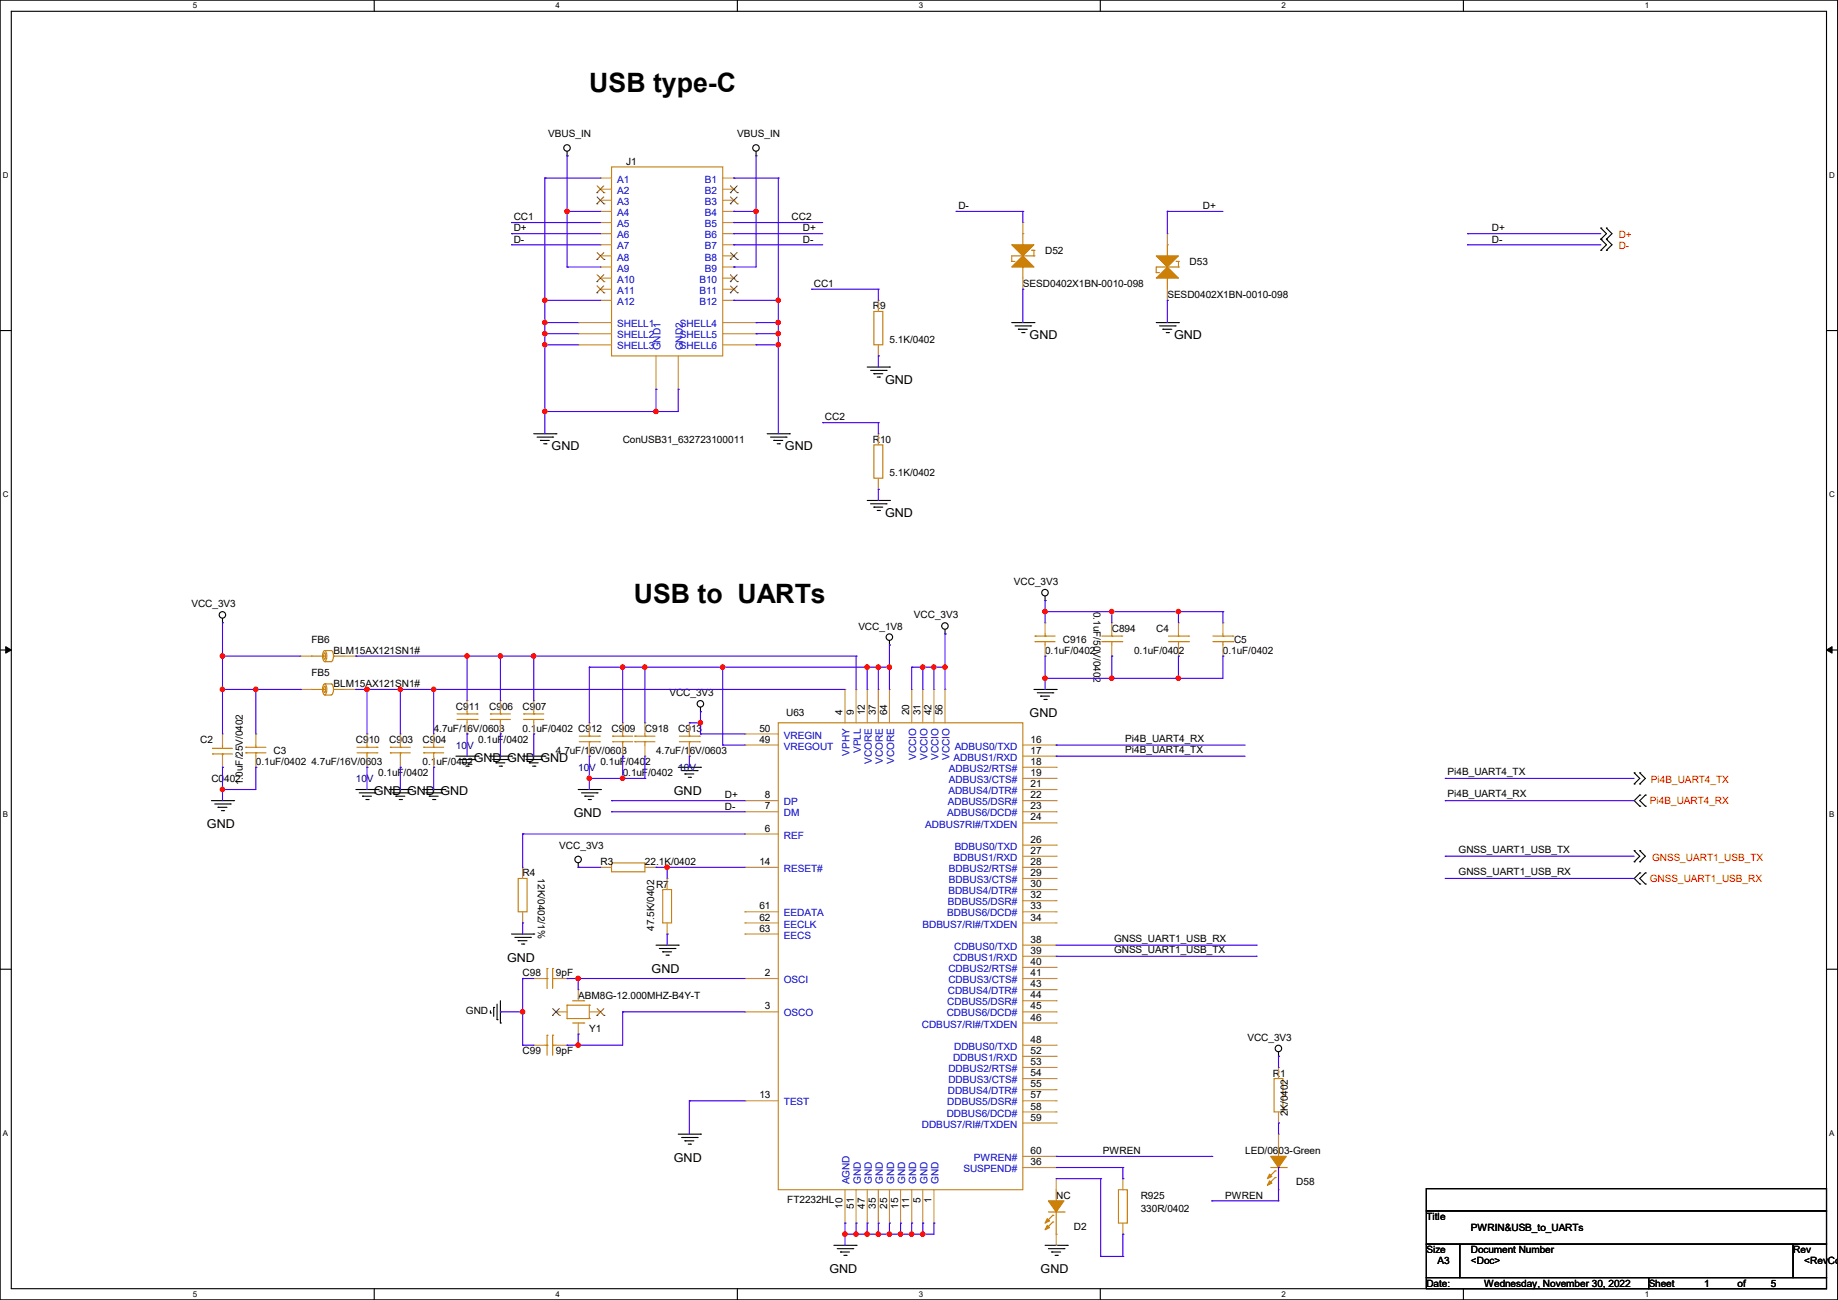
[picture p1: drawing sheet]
<svg xmlns="http://www.w3.org/2000/svg" width="420mm" height="297mm" viewBox="0 0 420 297" stroke-linecap="round" stroke-linejoin="round" font-family="sans-serif">
<path d="M0 0h419.9v297h-419.9zM2.6 2.6h414.8v291.8h-414.8z" fill="none" stroke="#000" stroke-width=".25"/>
<g fill="#fff">
<path d="M44 .3h1v2h-1z"/>
<path d="M44 294.7h1v2h-1z"/>
</g>
<path d="M85.5 0v2.6M85.5 294.4v2.6" fill="none" stroke="#000" stroke-width=".25"/>
<g fill="#fff">
<path d="M127 .3h.9v2h-.9z"/>
<path d="M127 294.7h.9v2h-.9z"/>
</g>
<path d="M168.5 0v2.6M168.5 294.4v2.6" fill="none" stroke="#000" stroke-width=".25"/>
<g fill="#fff">
<path d="M209.9 .3h1v2h-1z"/>
<path d="M209.9 294.7h1v2h-1z"/>
</g>
<path d="M251.4 0v2.6M251.4 294.4v2.6" fill="none" stroke="#000" stroke-width=".25"/>
<g fill="#fff">
<path d="M292.9 .3h.9v2h-.9z"/>
<path d="M292.9 294.7h.9v2h-.9z"/>
</g>
<path d="M334.4 0v2.6M334.4 294.4v2.6" fill="none" stroke="#000" stroke-width=".25"/>
<g fill="#fff">
<path d="M375.8 .3h1v2h-1z"/>
<path d="M375.8 294.7h1v2h-1z"/>
<path d="M.7 39h1.2v2h-1.2z"/>
<path d="M418 39h1.3v2h-1.3z"/>
<path d="M.7 112h1.2v2h-1.2z"/>
<path d="M418 112h1.3v2h-1.3z"/>
</g>
<path d="M0 75.5h2.6M417.4 75.5h2.5" fill="none" stroke="#000" stroke-width=".25"/>
<g fill="#fff">
<path d="M.7 185h1.2v1.9h-1.2z"/>
<path d="M418 185h1.2v1.9h-1.2z"/>
</g>
<path d="M0 148.5h2.6M417.4 148.5h2.5" fill="none" stroke="#000" stroke-width=".25"/>
<path d="M1.3 147.7l1.3 .8-1.3 .7zM417.4 148.5l1.2-.8v1.5z" fill="#000" stroke="#000" stroke-width=".23"/>
<g fill="#fff">
<path d="M.7 257.9h1.2v2h-1.2z"/>
<path d="M418 257.9h1.2v2h-1.2z"/>
</g>
<g fill="none" stroke="#000" stroke-width=".25">
<path d="M129.6 35.6h.1M129.6 34.6v1M172.8 35.6h.1M172.8 34.6v1M365.8 52.1h.1M365.8 54.7h.1M365.8 57.2h.1M365.8 52.1l1.3 1.3-1.3 1.3M365.8 54.7l1.3 1.2-1.3 1.3M367.1 52.1h.1M367.1 54.7h.1M367.1 57.2h.1"/>
<path d="M367.1 52.1l1.2 1.3-1.2 1.3M367.1 54.7l1.2 1.2-1.2 1.3M231.2 73.7h5.1M231.9 74.5h3.6M232.7 75.2h.1M232.7 75.2h2M233.5 76h.5M234 76h.1M235.5 74.5h.1M236.3 73.7h.1M264.2 73.7h5.1M265 74.5h3.5"/>
<path d="M265.7 75.2h.1M265.7 75.2h2.1M266.5 76h.5M267 76h.1M268.5 74.5h.1M269.3 73.7h.1M122 99.1h5M122.7 99.9h3.6M126.3 99.9h.1M127 99.1h.1M175.3 99.1h5.1M176.1 99.9h3.5"/>
<path d="M179.6 99.9h.1M180.4 99.1h.1M198.2 83.9h5M198.9 84.6h3.6M199.7 85.4h.1M199.7 85.4h2M200.4 86.1h.6M201 86.1h.1M202.5 84.6h.1M203.2 83.9h.1M123.5 100.6h.1M123.5 100.6h2"/>
<path d="M124.2 101.4h.6M124.8 101.4h.1M176.8 100.6h.1M176.8 100.6h2.1M177.6 101.4h.5M178.1 101.4h.1M198.2 114.3h5M198.9 115.1h3.6M199.7 115.9h.1M199.7 115.9h2M200.4 116.6h.6M201 116.6h.1"/>
<path d="M202.5 115.1h.1M203.2 114.3h.1M238.8 137.2h.1M238.8 136.2v1M50.8 142.3h.1M50.8 141.3v1M203.2 147.4h.1M203.2 146.3v1.1M215.9 144.8h.1M215.9 143.8v1M236.3 157.5h5M237 158.3h3.6"/>
<path d="M237.8 159h.1M237.8 159h2M238.5 159.8h.6M239.1 159.8h.1M240.6 158.3h.1M241.3 157.5h.1M104.2 172.8h5.1M104.9 173.5h3.6M105.7 174.3h.1M105.7 174.3h2M106.5 175h.5M107 175h.1"/>
<path d="M108.5 173.5h.1M109.3 172.8h.1M111.8 172.8h5.1M112.6 173.5h3.5M113.3 174.3h.1M113.3 174.3h2.1M114.1 175h.5M114.6 175h.1M116.1 173.5h.1M116.9 172.8h.1M119.4 172.8h5.1M120.2 173.5h3.5"/>
<path d="M120.9 174.3h.1M120.9 174.3h2.1M121.7 175h.5M122.2 175h.1M123.7 173.5h.1M124.5 172.8h.1M155 175.3h5.1M155.7 176.1h3.6M156.5 176.8h.1M156.5 176.8h2M157.3 177.6h.5M157.8 177.6h.1"/>
<path d="M159.3 176.1h.1M160.1 162.6h.1M160.1 175.3h.1M160.1 161.6v1M373.4 176.6h.1M373.4 179.1h.1M373.4 176.6l1.3 1.2-1.3 1.3M374.7 176.6h.1M374.7 179.1h.1M374.7 176.6l1.3 1.2-1.3 1.3M48.3 182.9h5.1M49.1 183.7h3.5"/>
<path d="M49.8 184.4h.1M49.8 184.4h2.1M50.6 185.2h.5M51.1 185.2h.1M52.6 183.7h.1M53.4 182.9h.1M81.3 180.4h5.1M82.1 181.1h3.5M82.8 181.9h.1M82.8 181.9h2.1M83.6 182.7h.5M84.1 182.7h.1"/>
<path d="M85.6 181.1h.1M86.4 180.4h.1M88.9 180.4h5.1M89.7 181.1h3.6M90.5 181.9h.1M90.5 181.9h2M91.2 182.7h.5M91.7 182.7h.1M93.3 181.1h.1M94 180.4h.1M96.6 180.4h5M97.3 181.1h3.6"/>
<path d="M98.1 181.9h.1M98.1 181.9h2M98.8 182.7h.6M99.4 182.7h.1M100.9 181.1h.1M101.6 180.4h.1M132.1 198.2h.1M132.1 180.4h5.1M132.1 197.1v1.1M132.9 181.1h3.5M133.6 181.9h.1M133.6 181.9h2.1"/>
<path d="M134.4 182.7h.5M134.9 182.7h.1M136.4 181.1h.1M137.2 180.4h.1M373.4 194.4h.1M373.4 196.9h.1M373.4 194.4l1.3 1.2-1.3 1.3M374.7 194.4h.1M374.7 196.9h.1M374.7 199.4h.1M374.7 181.7h.1M374.7 184.2h.1"/>
<path d="M374.7 194.4l1.3 1.2-1.3 1.3M374.7 199.4l-1.3 1.3 1.3 1.3M374.7 181.7l-1.3 1.2 1.3 1.3M376 199.4h.1M376 184.2h.1M376 181.7h.1M376 199.4l-1.3 1.3 1.3 1.3M376 181.7l-1.3 1.2 1.3 1.3M116.9 213.4h5.1M117.6 214.2h3.6M118.4 214.9h.1M118.4 214.9h2"/>
<path d="M119.2 215.7h.5M119.7 215.7h.1M121.2 214.2h.1M122 213.4h.1M149.9 215.9h5.1M150.7 216.7h3.5M151.4 217.5h.1M151.4 217.5h2.1M152.2 218.2h.5M152.7 218.2h.1M154.2 216.7h.1M155 215.9h.1"/>
<path d="M374.7 202h.1M376 202h.1M0 221.4h2.6M112.1 231.4h.1M112.1 230.9v.5M112.8 230.2h.1M112.8 230.2v2M113.6 233h.1M113.6 229.4v3.6M114.3 233.7h.1M114.3 228.6v5.1M417.4 221.4h2.5"/>
<path d="M155 259.1h5.1M155.7 259.9h3.6M159.3 259.9h.1M160.1 259.1h.1M292.1 241.3h.1M292.1 240.3v1M156.5 260.6h.1M156.5 260.6h2M157.3 261.4h.5M157.8 261.4h.1M325.9 271.6h91.5v5h-91.5zM325.9 276.6h91.5v7.7h-91.5z"/>
<path d="M190.5 284.5h5.1M191.3 285.3h3.6M192.1 286h.1M192.1 286h2M192.8 286.8h.5M193.3 286.8h.1M194.9 285.3h.1M195.6 284.5h.1M238.8 284.5h5.1M239.6 285.3h3.5M240.3 286h.1M240.3 286h2.1"/>
<path d="M241.1 286.8h.5M241.6 286.8h.1M243.1 285.3h.1M243.9 284.5h.1M325.9 284.3h7.6v7.6h-7.6zM325.9 291.9h50.8v2.5h-50.8zM333.5 284.3h76.2v7.6h-76.2zM376.7 291.9h40.7v2.5h-40.7zM409.7 284.3h7.7v7.6h-7.7z"/>
<circle cx="129.6" cy="33.8" r=".74"/>
<circle cx="172.7" cy="33.8" r=".74"/>
<circle cx="238.8" cy="135.4" r=".74"/>
<circle cx="50.8" cy="140.5" r=".74"/>
<circle cx="203.2" cy="145.6" r=".74"/>
<circle cx="215.9" cy="143" r=".74"/>
<circle cx="160" cy="160.8" r=".74"/>
<circle cx="132.1" cy="196.4" r=".74"/>
<circle cx="292.1" cy="239.5" r=".74"/>
</g>
<g fill="none" stroke="#cc8006" stroke-width=".25">
<path d="M139.7 38.1h25.4v43.2h-25.4zM231.2 59.7h.1M231.2 59.7h.5M231.7 59.7h.1M233.7 55.9h.1M233.7 53.4h.1M233.7 53.4v5.1M235.8 57.2h.1M235.8 57.2h.5M236.3 58.5h.1M236.3 57.2h.1M236.3 58.5h-5.1v1.2"/>
<path d="M236.3 57.2v1.3M266.7 58.5h.1M266.7 55.9h.1M266.7 55.9v5.1M268.8 59.7h.1M268.8 59.7h.5M269.3 59.7h.1M269.3 59.7v1.3M199.7 71.2h2v7.6h-2zM233.7 61h.1M233.7 61v2.5M264.2 62.3h.1"/>
<path d="M264.2 62.3h.5M264.7 62.3h.1M266.7 63.5h.1M266.7 63.5v2.6M269.3 61h.1M269.3 61h-5.1v1.3M199.7 101.6h2v7.7h-2zM71.2 149.9h.1M71.2 157.5h.1M71.2 149.9h3M71.2 157.5h3M74 148.7l.2-.1a1.85 1.85 0 0 1 0 2.5 1.89 1.89 0 0 1-.2-2.4z"/>
<path d="M74 156.4l.2-.1a1.85 1.85 0 0 1 0 2.5 1.89 1.89 0 0 1-.2-2.4zM74.1 149.2l.1-.1 .2 .4v.8l-.2 .3-.2-.3zM74.1 156.9l.1-.1 .2 .3v.8l-.2 .3-.2-.3zM74.2 148.6h1.5a1.9 1.9 0 0 1 0 2.5l-1.5 .1M74.2 148.6h.1M74.2 151.2h.1M74.2 156.3h1.5a1.9 1.9 0 0 1 0 2.4M74.2 156.3h.1M74.2 158.8h.1M74.2 158.8h1.5M76.2 149.9h.1M76.2 157.5h.1"/>
<path d="M76.2 149.9h2.6M76.2 157.5h2.6M236.5 146.6h.1M236.5 145.3h.1M236.5 146.6h4.6M236.5 145.3h4.6M238.8 145.3h.1M238.8 146.6h.1M238.8 144.8v.5M238.8 146.6v.8M251.8 146.6h4.5M251.8 145.3h4.5"/>
<path d="M254 145.3h.1M254 146.6h.1M254 144.8v.5M254 146.6v.8M256.3 146.6h.1M256.3 145.3h.1M267 146.6h4.6M267 145.3h4.6M269.3 145.3h.1M269.3 146.6h.1M269.3 144.8v.5M269.3 146.6v.8"/>
<path d="M271.6 146.6h.1M271.6 145.3h.1M277.2 146.6h4.5M277.2 145.3h4.5M279.4 145.3h.1M279.4 146.6h.1M279.4 144.8v.5M279.4 146.6v.8M281.7 146.6h.1M281.7 145.3h.1M48.6 171h.1M48.6 172.3h.1"/>
<path d="M48.6 171h4.5M48.6 172.3h4.5M50.8 172.3h.1M50.8 171h.1M50.8 170.2v.8M50.8 172.3v.5M56.2 172h.1M56.2 170.7h.1M56.2 172h4.5M56.2 170.7h4.5M58.5 170.7h.1M58.5 172h.1"/>
<path d="M58.5 170.2v.5M58.5 172v.8M81.6 172h4.5M81.6 170.7h4.5M83.9 170.7h.1M83.9 172h.1M83.9 170.2v.5M83.9 172v.8M86.1 172h.1M86.1 170.7h.1M89.2 172h.1M89.2 170.7h.1"/>
<path d="M89.2 172h4.6M89.2 170.7h4.6M91.5 170.7h.1M91.5 172h.1M91.5 170.2v.5M91.5 172v.8M96.8 172h.1M96.8 170.7h.1M96.8 172h4.6M96.8 170.7h4.6M99.1 170.7h.1M99.1 172h.1"/>
<path d="M99.1 170.2v.5M99.1 172v.8M104.4 164.4h4.6M104.4 163.1h4.6M106.7 163.1h.1M106.7 164.4h.1M106.7 162.6v.5M106.7 164.4v.7M109 164.4h.1M109 163.1h.1M112.1 164.4h.1M112.1 163.1h.1"/>
<path d="M112.1 164.4h4.5M112.1 163.1h4.5M114.3 163.1h.1M114.3 164.4h.1M114.3 162.6v.5M114.3 164.4v.7M119.7 164.4h.1M119.7 163.1h.1M119.7 164.4h4.5M119.7 163.1h4.5M122 163.1h.1M122 164.4h.1"/>
<path d="M122 162.6v.5M122 164.4v.7M132.4 169.5h4.5M132.4 168.2h4.5M134.7 168.2h.1M134.7 169.5h.1M134.7 167.7v.5M134.7 169.5v.7M136.9 169.5h.1M136.9 168.2h.1M140 169.5h.1M140 168.2h.1"/>
<path d="M140 169.5h4.6M140 168.2h4.6M142.3 168.2h.1M142.3 169.5h.1M142.3 167.7v.5M142.3 169.5v.7M145.1 169.5h.1M145.1 168.2h.1M145.1 169.5h4.5M145.1 168.2h4.5M147.4 168.2h.1M147.4 169.5h.1"/>
<path d="M147.4 167.7v.5M147.4 169.5v.7M155.2 169.5h4.6M155.2 168.2h4.6M157.5 168.2h.1M157.5 169.5h.1M157.5 167.7v.5M157.5 169.5v.7M159.8 169.5h.1M159.8 168.2h.1M177.8 165.1h55.9v106.7h-55.9zM139.7 197.1h7.7v2.1h-7.7z"/>
<path d="M118.4 200.7h2v7.6h-2zM151.4 203.2h2.1v7.7h-2.1zM124.5 223.6h.5M124.5 238.8h.5M125 223.6h.1M125 221.3h.1M125 238.8h.1M125 236.5h.1M125 221.3v4.5M125 236.5v4.6M126.3 221.3h.1M126.3 223.6h.1"/>
<path d="M126.3 236.5h.1M126.3 238.8h.1M126.3 223.6h.7M126.3 221.3v4.5M126.3 236.5v4.6M126.3 238.8h.7M129.6 232.7h.1M129.6 229.7h.1M129.6 229.7h5.1M129.6 232.7h5.1M129.6 229.7v3M130.9 228.6h2.5"/>
<path d="M130.9 233.7h2.5M133.4 228.6h.1M133.4 233.7h.1M134.7 229.7h.1M134.7 232.7h.1M134.7 229.7v3M291.1 246.4h2.1v7.6h-2.1zM239.6 276.9h3.5M240.6 277.7h.1M240.6 279.2h.1M240.6 277.7l-1.5 1.5M240.6 279.2l-1.5 1.5"/>
<path d="M241.3 274.4h.1M241.3 271.8v2.6M241.3 276.9v5.1M243.1 276.9h.1M255.6 271.8h2v7.6h-2zM290.4 266.7h3.5M291.4 267.5h.1M291.4 269h.1M291.4 267.5l-1.5 1.5M291.4 269l-1.5 1.6M292.1 264.2h.1M292.1 271.8h.1"/>
<path d="M292.1 261.7v2.5M292.1 266.7v5.1M293.9 266.7h.1M241.3 282h.1"/>
</g>
<g fill="none" stroke="#a84" stroke-width=".25">
<path d="M137.2 40.7h.1M137.2 43.2h.1M137.2 45.8h.1M137.2 48.3h.1M137.2 50.8h.1M137.2 53.4h.1M137.2 55.9h.1M137.2 58.5h.1M137.2 40.7h2.5M137.2 43.2h2.5M137.2 45.8h2.5M137.2 48.3h2.5"/>
<path d="M137.2 50.8h2.5M137.2 53.4h2.5M137.2 55.9h2.5M137.2 58.5h2.5M165.1 40.7h2.6M165.1 43.2h2.6M165.1 45.8h2.6M165.1 48.3h2.6M165.1 50.8h2.6M165.1 53.4h2.6M165.1 55.9h2.6M165.1 58.5h2.6"/>
<path d="M167.7 40.7h.1M167.7 43.2h.1M167.7 45.8h.1M167.7 48.3h.1M167.7 50.8h.1M167.7 53.4h.1M167.7 55.9h.1M167.7 58.5h.1M233.7 50.8h.1M233.7 50.8v2.6M266.7 53.4h.1M266.7 53.4v2.5"/>
<path d="M132.1 73.7h.1M132.1 76.2h.1M132.1 78.8h.1M132.1 73.7h7.6M132.1 76.2h7.6M132.1 78.8h7.6M137.2 61h.1M137.2 63.5h.1M137.2 66.1h.1M137.2 68.6h.1M137.2 61h2.5M137.2 63.5h2.5"/>
<path d="M137.2 66.1h2.5M137.2 68.6h2.5M165.1 61h2.6M165.1 63.5h2.6M165.1 66.1h2.6M165.1 68.6h2.6M165.1 73.7h7.7M165.1 76.2h7.7M165.1 78.8h7.7M167.7 61h.1M167.7 63.5h.1M167.7 66.1h.1"/>
<path d="M167.7 68.6h.1M172.8 73.7h.1M172.8 76.2h.1M172.8 78.8h.1M200.7 68.6h.1M200.7 68.6v2.6M200.7 78.8v2.5M233.7 66.1h.1M233.7 63.5v2.6M266.7 68.6h.1M266.7 66.1v2.5M149.9 88.9h.1"/>
<path d="M149.9 81.3v7.6M155 88.9h.1M155 81.3v7.6M200.7 81.3h.1M200.7 99.1h.1M200.7 99.1v2.5M200.7 111.8h.1M200.7 109.3v2.5M68.6 149.9h.1M68.6 157.5h.1M68.6 149.9h2.6M68.6 157.5h2.6"/>
<path d="M78.8 149.9h2.5M78.8 157.5h2.5M81.3 149.9h.1M81.3 157.5h.1M193.1 157.5h.1M193.1 157.5v7.6M195.6 157.5h.1M195.6 157.5v7.6M198.2 157.5h.1M198.2 157.5v7.6M200.7 157.5h.1M200.7 157.5v7.6"/>
<path d="M203.2 157.5h.1M203.2 157.5v7.6M208.3 157.5h.1M208.3 157.5v7.6M210.9 157.5h.1M210.9 157.5v7.6M213.4 157.5h.1M213.4 157.5v7.6M215.9 157.5h.1M215.9 157.5v7.6M238.8 142.3h.1M238.8 149.9h.1"/>
<path d="M238.8 142.3v2.5M238.8 147.4v2.5M254 142.3h.1M254 149.9h.1M254 142.3v2.5M254 147.4v2.5M269.3 142.3h.1M269.3 149.9h.1M269.3 142.3v2.5M269.3 147.4v2.5M279.4 142.3h.1M279.4 149.9h.1"/>
<path d="M279.4 142.3v2.5M279.4 147.4v2.5M50.8 175.3h.1M50.8 167.7h.1M50.8 167.7v2.5M50.8 172.8v2.5M58.5 167.7h.1M58.5 175.3h.1M58.5 167.7v2.5M58.5 172.8v2.5M83.9 167.7h.1M83.9 175.3h.1"/>
<path d="M83.9 167.7v2.5M83.9 172.8v2.5M91.5 167.7h.1M91.5 175.3h.1M91.5 167.7v2.5M91.5 172.8v2.5M99.1 167.7h.1M99.1 175.3h.1M99.1 167.7v2.5M99.1 172.8v2.5M106.7 160.1h.1M106.7 167.7h.1"/>
<path d="M106.7 160.1v2.5M106.7 165.1v2.6M114.3 160.1h.1M114.3 167.7h.1M114.3 160.1v2.5M114.3 165.1v2.6M122 160.1h.1M122 167.7h.1M122 160.1v2.5M122 165.1v2.6M134.7 165.1h.1M134.7 172.8h.1"/>
<path d="M134.7 165.1v2.6M134.7 170.2v2.6M142.3 165.1h.1M142.3 172.8h.1M142.3 165.1v2.6M142.3 170.2v2.6M147.4 165.1h.1M147.4 172.8h.1M147.4 165.1v2.6M147.4 170.2v2.6M157.5 165.1h.1M157.5 172.8h.1"/>
<path d="M157.5 165.1v2.6M157.5 170.2v2.6M170.2 167.7h.1M170.2 170.2h.1M170.2 170.2h7.6M170.2 167.7h7.6M233.7 170.2h7.6M233.7 172.8h7.6M233.7 175.3h7.6M233.7 177.8h7.6M241.3 170.2h.1M241.3 172.8h.1"/>
<path d="M241.3 175.3h.1M241.3 177.8h.1M119.4 198.2h.1M119.4 198.2v2.5M137.2 198.2h.1M137.2 198.2h2.5M147.4 198.2h2.5M149.9 198.2h.1M170.2 190.5h.1M170.2 185.5h.1M170.2 182.9h.1M170.2 198.2h.1"/>
<path d="M170.2 182.9h7.6M170.2 185.5h7.6M170.2 198.2h7.6M170.2 190.5h7.6M233.7 180.4h7.6M233.7 182.9h7.6M233.7 185.5h7.6M233.7 188h7.6M233.7 193.1h7.6M233.7 195.6h7.6M233.7 198.2h7.6M241.3 180.4h.1"/>
<path d="M241.3 182.9h.1M241.3 185.5h.1M241.3 188h.1M241.3 193.1h.1M241.3 195.6h.1M241.3 198.2h.1M119.4 210.9h.1M119.4 208.3v2.6M152.4 200.7h.1M152.4 213.4h.1M152.4 200.7v2.5M152.4 210.9v2.5"/>
<path d="M170.2 213.4h.1M170.2 210.9h.1M170.2 208.3h.1M170.2 208.3h7.6M170.2 210.9h7.6M170.2 213.4h7.6M233.7 200.7h7.6M233.7 203.2h7.6M233.7 205.8h7.6M233.7 208.3h7.6M233.7 210.9h7.6M233.7 215.9h7.6"/>
<path d="M233.7 218.5h7.6M241.3 200.7h.1M241.3 203.2h.1M241.3 205.8h.1M241.3 208.3h.1M241.3 210.9h.1M241.3 215.9h.1M241.3 218.5h.1M122 223.6h.1M122 238.8h.1M122 223.6h2.5M122 238.8h2.5"/>
<path d="M127 231.2h.1M127 223.6h2.6M127 231.2h2.6M127 238.8h2.6M129.6 223.6h.1M129.6 238.8h.1M132.1 226.1h.1M132.1 236.3h.1M132.1 226.1v2.5M132.1 233.7v2.6M134.7 231.2h2.5M137.2 231.2h.1"/>
<path d="M170.2 223.6h.1M170.2 231.2h.1M170.2 223.6h7.6M170.2 231.2h7.6M233.7 223.6h7.6M233.7 221h7.6M233.7 226.1h7.6M233.7 228.6h7.6M233.7 231.2h7.6M233.7 233.7h7.6M233.7 238.8h7.6M241.3 221h.1"/>
<path d="M241.3 223.6h.1M241.3 226.1h.1M241.3 228.6h.1M241.3 231.2h.1M241.3 233.7h.1M241.3 238.8h.1M170.2 251.5h.1M170.2 251.5h7.6M233.7 241.3h7.6M233.7 243.9h7.6M233.7 246.4h7.6M233.7 249h7.6"/>
<path d="M233.7 251.5h7.6M233.7 254h7.6M233.7 256.6h7.6M241.3 241.3h.1M241.3 243.9h.1M241.3 246.4h.1M241.3 249h.1M241.3 251.5h.1M241.3 254h.1M241.3 256.6h.1M292.1 243.9h.1M292.1 256.6h.1"/>
<path d="M292.1 259.1h.1M292.1 243.9v2.5M292.1 254v2.6M292.1 259.1v2.6M193.1 279.4h.1M193.1 271.8v7.6M195.6 279.4h.1M195.6 271.8v7.6M198.2 279.4h.1M198.2 271.8v7.6M200.7 279.4h.1M200.7 271.8v7.6"/>
<path d="M203.2 279.4h.1M203.2 271.8v7.6M205.8 279.4h.1M205.8 271.8v7.6M208.3 279.4h.1M208.3 271.8v7.6M210.9 279.4h.1M210.9 271.8v7.6M213.4 279.4h.1M213.4 271.8v7.6M233.7 264.2h7.6M233.7 266.7h7.6"/>
<path d="M241.3 264.2h.1M241.3 266.7h.1M241.3 269.3h.1M241.3 269.3v2.5M256.6 269.3h.1M256.6 269.3v2.5M256.6 279.4v2.6M292.1 274.4h.1M292.1 271.8v2.6M241.3 284.5h.1M241.3 282v2.5M256.6 282h.1"/>
</g>
<g fill="none" stroke="#804000" stroke-width=".23">
<path d="M136.4 44h.1M136.4 46.6h.1M136.4 59.3h.1M136.4 42.5l1.6 1.5M136.4 45l1.6 1.6M136.4 57.7l1.6 1.6M138 42.5l-1.6 1.5M138 45l-1.6 1.6M138 57.7l-1.6 1.6M138 44h.1M138 46.6h.1M138 59.3h.1"/>
<path d="M166.9 44h.1M166.9 46.6h.1M166.9 59.3h.1M166.9 42.5l1.6 1.5M166.9 45l1.6 1.6M166.9 57.7l1.6 1.6M168.4 42.5l-1.5 1.5M168.4 45l-1.5 1.6M168.4 57.7l-1.5 1.6M168.5 44h.1M168.5 46.6h.1M168.5 59.3h.1"/>
<path d="M136.4 64.3h.1M136.4 66.9h.1M136.4 62.8l1.6 1.5M136.4 65.3l1.6 1.6M138 62.8l-1.6 1.5M138 65.3l-1.6 1.6M138 64.3h.1M138 66.9h.1M166.9 64.3h.1M166.9 66.9h.1M166.9 62.8l1.6 1.5M166.9 65.3l1.6 1.6"/>
<path d="M168.4 62.8l-1.5 1.5M168.4 65.3l-1.5 1.6M168.5 64.3h.1M168.5 66.9h.1M126.2 232h.1M126.3 230.4l1.5 1.6M127.8 230.4l-1.6 1.6M127.8 232h.1M136.4 232h.1M136.4 230.4l1.6 1.6M138 230.4l-1.6 1.6M138 232h.1"/>
</g>
<g fill="#cc8006" stroke="#cc8006" stroke-width=".25">
<path d="M233.7 58.5l2.6 2.5h-5.1z"/>
<path d="M231.2 55.9h5.1l-2.6 2.6z"/>
<path d="M266.7 61l2.6 2.5h-5.1z"/>
<path d="M264.2 58.5h5.1l-2.6 2.5z"/>
<path d="M290.4 264.2h3.5l-1.8 2.5z" fill-rule="evenodd"/>
<path d="M290.1 269.8l.5 .5-1 .5z" fill-rule="evenodd"/>
<path d="M290.1 268.3l.5 .5-1 .5z" fill-rule="evenodd"/>
<path d="M239.6 274.4h3.5l-1.8 2.5z" fill-rule="evenodd"/>
<path d="M239.3 280l.5 .5-1 .5z" fill-rule="evenodd"/>
<path d="M239.3 278.4l.5 .5-1 .5z" fill-rule="evenodd"/>
</g>
<g fill="none" stroke="#4200ff" stroke-width=".25">
<path d="M129.6 35.6h.1M129.6 35.6v25.4M172.8 35.6v25.4h-5.1M116.9 50.8h.1M116.9 53.4h.1M116.9 55.9h.1M116.9 50.8h20.3M116.9 53.4h20.3M116.9 55.9h20.3M124.5 40.7h.1M124.5 40.7h12.7M124.5 40.7v58.4"/>
<path d="M129.6 48.3h.1M129.6 48.3h7.6M167.7 40.7h.1M167.7 48.3h.1M167.7 50.8h.1M167.7 53.4h.1M167.7 55.9h.1M167.7 40.7h10.1M167.7 48.3h5.1M167.7 50.8h20.3M167.7 53.4h20.3M167.7 55.9h20.3"/>
<path d="M172.8 48.3h.1M177.8 40.7h.1M177.8 40.7v58.4M218.5 48.3h.1M218.5 48.3h15.2M233.7 48.3h.1M233.7 48.3v2.5M266.7 48.3h.1M266.7 48.3h12.7M266.7 48.3v5.1M335.3 53.4h.1M335.3 55.9h.1"/>
<path d="M335.3 53.4h30.5M335.3 55.9h30.5M124.5 68.6h.1M124.5 73.7h.1M124.5 76.2h.1M124.5 78.8h.1M124.5 68.6h12.7M124.5 73.7h7.6M124.5 76.2h7.6M124.5 78.8h7.6M129.6 61h.1M129.6 61h7.6"/>
<path d="M167.7 61h.1M167.7 68.6h.1M167.7 68.6h10.1M172.8 73.7h.1M172.8 76.2h.1M172.8 78.8h.1M172.8 73.7h5M172.8 76.2h5M172.8 78.8h5M177.8 68.6h.1M177.8 73.7h.1M177.8 76.2h.1"/>
<path d="M177.8 78.8h.1M185.5 66.1h.1M185.5 66.1h15.2M200.7 66.1h.1M200.7 66.1v2.5M233.7 66.1h.1M233.7 66.1v7.6M266.7 68.6h.1M266.7 68.6v5.1M124.5 94h.1M149.9 88.9h.1M149.9 94h.1"/>
<path d="M149.9 88.9v5.1M155 88.9h.1M155 88.9v5.1h-30.5M188 96.6h.1M188 96.6h12.7M200.7 81.3h.1M200.7 96.6h.1M200.7 81.3v2.6M200.7 96.6v2.5M200.7 111.8h.1M200.7 111.8v2.5M238.8 137.2h.1"/>
<path d="M238.8 139.7h.1M238.8 137.2v5.1M238.8 139.7h40.6M254 139.7h.1M254 139.7v2.6M269.3 139.7h.1M269.3 139.7v2.6M279.4 139.7h.1M279.4 139.7v2.6M50.8 149.9h.1M50.8 157.5h.1M50.8 142.3v25.4"/>
<path d="M50.8 157.5h17.8M50.8 149.9h17.8M58.5 157.5h.1M58.5 157.5v10.2M68.6 157.5h.1M81.3 157.5h.1M81.3 149.9h.1M81.3 157.5h111.8M81.3 149.9h114.3M83.9 157.5h.1M83.9 157.5v10.2M91.5 157.5h.1"/>
<path d="M91.5 157.5v10.2M99.1 157.5h.1M99.1 157.5v10.2M106.7 149.9h.1M106.7 149.9v10.2M114.3 149.9h.1M114.3 149.9v10.2M122 149.9h.1M122 149.9v10.2M134.7 152.4h.1M134.7 152.4h68.5M134.7 152.4v12.7"/>
<path d="M142.3 152.4h.1M142.3 152.4v12.7M147.4 152.4h.1M147.4 152.4v12.7M165.1 152.4h.1M165.1 152.4v17.8M195.6 149.9h.1M195.6 149.9v7.6M198.2 152.4h.1M198.2 152.4v5.1M200.7 152.4h.1M200.7 152.4v5.1"/>
<path d="M203.2 152.4h.1M203.2 147.4h.1M203.2 147.4v10.1M208.3 152.4h.1M208.3 152.4v5.1M208.3 152.4h7.6M210.9 152.4h.1M210.9 152.4v5.1M213.4 152.4h.1M213.4 152.4v5.1M215.9 144.8h.1M215.9 152.4h.1"/>
<path d="M215.9 144.8v12.7M238.8 155h.1M238.8 149.9h.1M238.8 149.9v7.6M254 149.9h.1M254 155h.1M254 149.9v5.1M269.3 149.9h.1M269.3 155h.1M269.3 149.9v5.1M279.4 149.9h.1M279.4 149.9v5.1h-40.6"/>
<path d="M50.8 175.3h.1M50.8 175.3v7.6M58.5 175.3h.1M58.5 175.3v5.1h-7.7M83.9 175.3h.1M83.9 175.3v5.1M91.5 175.3h.1M91.5 175.3v5.1M99.1 175.3h.1M99.1 175.3v5.1M106.7 167.7h.1M106.7 167.7v5.1"/>
<path d="M114.3 167.7h.1M114.3 167.7v5.1M122 167.7h.1M122 167.7v5.1M134.7 172.8h.1M134.7 177.8h.1M134.7 172.8v7.6M134.7 177.8h12.7M142.3 172.8h.1M142.3 177.8h.1M142.3 172.8v5M147.4 177.8h.1"/>
<path d="M147.4 172.8v5M157.5 172.8h.1M157.5 165.1h.1M157.5 172.8v2.5M157.5 165.1h2.6M160.1 162.6h.1M160.1 167.7h.1M160.1 165.1h.1M160.1 162.6v5.1M160.1 167.7h10.1M165.1 170.2h.1M165.1 170.2h5.1"/>
<path d="M241.3 170.2h.1M241.3 172.8h.1M241.3 170.2h43.2M241.3 172.8h43.2M330.2 177.8h.1M330.2 177.8h43.2M50.8 180.4h.1M119.4 190.5h.1M119.4 190.5v7.7M119.4 190.5h50.8M132.1 198.2h.1M132.1 198.2h5.1"/>
<path d="M139.7 182.9h.1M139.7 185.5h.1M139.7 182.9h30.5M139.7 185.5h30.5M149.9 198.2h.1M149.9 198.2h20.3M152.4 198.2h.1M152.4 198.2v2.5M330.2 195.6h.1M330.2 182.9h.1M330.2 182.9h43.2M330.2 195.6h43.2"/>
<path d="M119.4 210.9h.1M119.4 210.9v2.5M152.4 213.4h.1M152.4 213.4v2.5M241.3 218.5h45.8M241.3 215.9h45.8M287.1 218.5h.1M287.1 215.9h.1M330.2 200.7h.1M330.2 200.7h43.2M114.3 231.2h.1M114.3 231.2h5.1"/>
<path d="M119.4 223.6h.1M119.4 231.2h.1M119.4 238.8h.1M119.4 223.6v15.2M119.4 223.6h2.6M119.4 238.8h2.6M129.6 223.6h.1M129.6 238.8h.1M129.6 223.6h40.6M132.1 223.6h.1M132.1 236.3h.1M132.1 238.8h.1"/>
<path d="M132.1 223.6v2.5M132.1 236.3v2.5M142.3 231.2h.1M142.3 231.2h27.9M142.3 231.2v7.6h-12.7M157.5 251.5h.1M157.5 251.5v7.6M157.5 251.5h12.7M292.1 241.3h.1M292.1 256.6h.1M292.1 241.3v2.6M292.1 256.6v2.5"/>
<path d="M193.1 279.4h.1M193.1 279.4v5.1M195.6 279.4h.1M195.6 279.4v2.6M198.2 279.4h.1M198.2 279.4v2.6M200.7 279.4h.1M200.7 279.4v2.6M203.2 279.4h.1M203.2 279.4v2.6M205.8 279.4h.1M205.8 279.4v2.6"/>
<path d="M208.3 279.4h.1M208.3 279.4v2.6M210.9 279.4h.1M210.9 279.4v2.6M213.4 279.4h.1M213.4 279.4v2.6h-20.3M241.3 264.2h35.6M241.3 266.7h15.3M241.3 269.3h10.2M251.5 269.3h.1M251.5 269.3v17.8M256.6 266.7h.1"/>
<path d="M256.6 269.3h.1M256.6 266.7v2.6M276.9 274.4h.1M276.9 264.2h.1M292.1 266.7h.1M292.1 266.7v7.7h-15.2M193.1 282h.1M195.6 282h.1M198.2 282h.1M200.7 282h.1M203.2 282h.1M205.8 282h.1"/>
<path d="M208.3 282h.1M210.9 282h.1M251.5 287.1h.1M251.5 287.1h5.1M256.6 287.1h.1M256.6 282h.1M256.6 282v5.1"/>
</g>
<g fill="#f00" stroke="#f00" stroke-width=".25">
<circle cx="129.6" cy="48.3" r=".49"/>
<circle cx="172.7" cy="48.3" r=".49"/>
<circle cx="177.8" cy="68.6" r=".49"/>
<circle cx="124.5" cy="68.6" r=".49"/>
<circle cx="124.5" cy="73.7" r=".49"/>
<circle cx="177.8" cy="73.7" r=".49"/>
<circle cx="124.5" cy="78.8" r=".49"/>
<circle cx="124.5" cy="76.2" r=".49"/>
<circle cx="177.8" cy="78.8" r=".49"/>
<circle cx="177.8" cy="76.2" r=".49"/>
<circle cx="58.4" cy="157.5" r=".49"/>
<circle cx="238.8" cy="139.7" r=".49"/>
<circle cx="149.9" cy="94" r=".49"/>
<circle cx="124.5" cy="94" r=".49"/>
<circle cx="50.8" cy="180.4" r=".49"/>
<circle cx="269.3" cy="155" r=".49"/>
<circle cx="83.8" cy="157.5" r=".49"/>
<circle cx="193.1" cy="282" r=".49"/>
<circle cx="195.6" cy="282" r=".49"/>
<circle cx="198.1" cy="282" r=".49"/>
<circle cx="200.7" cy="282" r=".49"/>
<circle cx="203.2" cy="282" r=".49"/>
<circle cx="210.8" cy="282" r=".49"/>
<circle cx="205.8" cy="282" r=".49"/>
<circle cx="208.3" cy="282" r=".49"/>
<circle cx="119.4" cy="231.2" r=".49"/>
<circle cx="132.1" cy="223.5" r=".49"/>
<circle cx="132.1" cy="238.8" r=".49"/>
<circle cx="152.4" cy="198.1" r=".49"/>
<circle cx="50.8" cy="157.5" r=".49"/>
<circle cx="50.8" cy="149.9" r=".49"/>
<circle cx="91.5" cy="157.5" r=".49"/>
<circle cx="99.1" cy="157.5" r=".49"/>
<circle cx="106.7" cy="149.9" r=".49"/>
<circle cx="114.3" cy="149.9" r=".49"/>
<circle cx="121.9" cy="149.9" r=".49"/>
<circle cx="198.1" cy="152.4" r=".49"/>
<circle cx="200.7" cy="152.4" r=".49"/>
<circle cx="203.2" cy="152.4" r=".49"/>
<circle cx="142.3" cy="152.4" r=".49"/>
<circle cx="142.3" cy="177.8" r=".49"/>
<circle cx="134.6" cy="177.8" r=".49"/>
<circle cx="160" cy="165.1" r=".49"/>
<circle cx="215.9" cy="152.4" r=".49"/>
<circle cx="213.4" cy="152.4" r=".49"/>
<circle cx="210.8" cy="152.4" r=".49"/>
<circle cx="238.8" cy="155" r=".49"/>
<circle cx="254" cy="155" r=".49"/>
<circle cx="269.3" cy="139.7" r=".49"/>
<circle cx="254" cy="139.7" r=".49"/>
<circle cx="147.3" cy="152.4" r=".49"/>
<circle cx="165.1" cy="152.4" r=".49"/>
</g>
<g font-size="6.1">
<text x="134.7" y="21">USB type-C</text>
<text x="144.8" y="137.8">USB to UARTs</text>
</g>
<g font-size="2.8">
<text x="235.2" y="77.5">GND</text>
<text x="268.3" y="77.5">GND</text>
<text x="202.2" y="87.7">GND</text>
<text x="126" y="102.9">GND</text>
<text x="179.4" y="102.9">GND</text>
<text x="202.2" y="118.2">GND</text>
<text x="235.2" y="163.9">GND</text>
<text x="108.2" y="174">GND GND GND</text>
<text x="85.4" y="181.7">GND GND GND</text>
<text x="154" y="181.7">GND</text>
<text x="47.3" y="189.3">GND</text>
<text x="131.1" y="186.7">GND</text>
<text x="115.9" y="219.8">GND</text>
<text x="148.9" y="222.3">GND</text>
<text x="154" y="265.5">GND</text>
<text x="189.5" y="290.9">GND</text>
<text x="237.8" y="290.9">GND</text>
</g>
<g font-size="2.3">
<text x="125.3" y="31.3">VBUS_IN</text>
<text x="168.4" y="31.3">VBUS_IN</text>
<text x="143" y="37.7">J1</text>
<text x="219" y="47.8">D-</text>
<text x="274.9" y="47.8">D+</text>
<text x="117.4" y="50.3">CC1</text>
<text x="117.4" y="52.9">D+</text>
<text x="180.9" y="50.3">CC2</text>
<text x="183.4" y="52.9">D+</text>
<text x="340.9" y="52.9">D+</text>
<text x="117.4" y="55.4">D-</text>
<text x="183.4" y="55.4">D-</text>
<text x="238.8" y="58">D52</text>
<text x="340.9" y="55.4">D-</text>
<text x="186" y="65.6">CC1</text>
<text x="233.7" y="65.6">SESD0402X1BN-0010-098</text>
<text x="271.8" y="60.5">D53</text>
<text x="199.4" y="70.7">R9</text>
<text x="266.7" y="68.2">SESD0402X1BN-0010-098</text>
<text x="203.2" y="78.3">5.1K/0402</text>
<text x="142.3" y="101.2">ConUSB31_632723100011</text>
<text x="188.5" y="96.1">CC2</text>
<text x="199.4" y="101.2">R10</text>
<text x="203.2" y="108.8">5.1K/0402</text>
<text x="231.7" y="133.7">VCC_3V3</text>
<text x="43.7" y="138.8">VCC_3V3</text>
<text x="196.1" y="143.8">VCC_1V8</text>
<text x="208.8" y="141.3">VCC_3V3</text>
<text x="249.9" y="139.7" transform="rotate(90 249.9 139.7)">0.1uF/50V/0402</text>
<text x="71.2" y="146.9">FB6</text>
<text x="76.2" y="149.4">BLM15AX121SN1#</text>
<text x="238.8" y="149.4">0.1uF/0402</text>
<text x="242.9" y="146.9">C916</text>
<text x="254" y="144.4">C894</text>
<text x="259.1" y="149.4">0.1uF/0402</text>
<text x="264.2" y="144.4">C4</text>
<text x="279.4" y="149.4">0.1uF/0402</text>
<text x="282" y="146.9">C5</text>
<text x="71.2" y="154.5">FB5</text>
<text x="76.2" y="157.1">BLM15AX121SN1#</text>
<text x="153" y="159.1">VCC_3V3</text>
<text x="99.1" y="167.2">4.7uF/16V/0603</text>
<text x="104.2" y="162.1">C911</text>
<text x="111.8" y="162.1">C906</text>
<text x="119.4" y="162.1">C907</text>
<text x="119.4" y="167.2">0.1uF/0402 C912</text>
<text x="139.7" y="167.2">C909</text>
<text x="147.4" y="167.2">C918</text>
<text x="155" y="167.2">C913</text>
<text x="173.5" y="167.1">50</text>
<text x="179.6" y="163.7">U63</text>
<text x="192.5" y="163.4" transform="rotate(-90 192.5 163.4)">4</text>
<text x="195.1" y="163.4" transform="rotate(-90 195.1 163.4)">9</text>
<text x="197.6" y="163.4" transform="rotate(-90 197.6 163.4)">12</text>
<text x="200.2" y="163.4" transform="rotate(-90 200.2 163.4)">37</text>
<text x="202.7" y="163.4" transform="rotate(-90 202.7 163.4)">64</text>
<text x="207.8" y="163.4" transform="rotate(-90 207.8 163.4)">20</text>
<text x="210.3" y="163.4" transform="rotate(-90 210.3 163.4)">31</text>
<text x="212.9" y="163.4" transform="rotate(-90 212.9 163.4)">42</text>
<text x="215.4" y="163.4" transform="rotate(-90 215.4 163.4)">56</text>
<text x="45.8" y="169.8">C2</text>
<text x="62.5" y="172.3">C3</text>
<text x="81.3" y="169.8">C910</text>
<text x="88.9" y="169.8">C903</text>
<text x="96.6" y="169.8">C904</text>
<text x="109.3" y="169.8">0.1uF/0402</text>
<text x="127" y="172.3">4.7uF/16V/0603</text>
<text x="149.9" y="172.3">4.7uF/16V/0603</text>
<text x="173.5" y="169.7">49</text>
<text x="235.5" y="169.7">16</text>
<text x="235.5" y="172.2">17</text>
<text x="257.1" y="169.5">Pi4B_UART4_RX</text>
<text x="257.1" y="172">Pi4B_UART4_TX</text>
<text x="48.3" y="178.6">C0402</text>
<text x="55.5" y="179.4" transform="rotate(-90 55.5 179.4)">1.0uF/25V/0402</text>
<text x="58.5" y="174.8">0.1uF/0402</text>
<text x="71.2" y="174.8">4.7uF/16V/0603</text>
<text x="86.4" y="177.4">0.1uF/0402</text>
<text x="96.6" y="174.8">0.1uF/0402</text>
<text x="137.2" y="174.8">0.1uF/0402</text>
<text x="142.3" y="177.4">0.1uF/0402</text>
<text x="235.5" y="174.8">18</text>
<text x="235.5" y="177.3">19</text>
<text x="235.5" y="179.8">21</text>
<text x="330.8" y="177.1">Pi4B_UART4_TX</text>
<text x="165.7" y="182.4">D+</text>
<text x="165.7" y="185">D-</text>
<text x="174.8" y="184.9">7</text>
<text x="174.8" y="182.4">8</text>
<text x="235.5" y="182.4">22</text>
<text x="235.5" y="184.9">23</text>
<text x="330.8" y="182.2">Pi4B_UART4_RX</text>
<text x="174.8" y="190">6</text>
<text x="235.5" y="187.5">24</text>
<text x="127.8" y="193.9">VCC_3V3</text>
<text x="137.2" y="197.7">R3</text>
<text x="147.4" y="197.7">22.1K/0402</text>
<text x="173.5" y="197.6">14</text>
<text x="235.5" y="192.5">26</text>
<text x="235.5" y="195.1">27</text>
<text x="235.5" y="197.6">28</text>
<text x="333.3" y="194.9">GNSS_UART1_USB_TX</text>
<text x="119.4" y="200.2">R4</text>
<text x="122.9" y="200.7" transform="rotate(90 122.9 200.7)">12K/0402/1%</text>
<text x="149.9" y="202.8">R7</text>
<text x="235.5" y="200.2">29</text>
<text x="235.5" y="202.7">30</text>
<text x="333.3" y="200">GNSS_UART1_USB_RX</text>
<text x="173.5" y="207.8">61</text>
<text x="235.5" y="205.2">32</text>
<text x="235.5" y="207.8">33</text>
<text x="149.5" y="212.6" transform="rotate(-90 149.5 212.6)">47.5K/0402</text>
<text x="173.5" y="212.9">63</text>
<text x="173.5" y="210.3">62</text>
<text x="235.5" y="210.3">34</text>
<text x="235.5" y="215.4">38</text>
<text x="254.6" y="215.2">GNSS_UART1_USB_RX</text>
<text x="235.5" y="217.9">39</text>
<text x="235.5" y="220.5">40</text>
<text x="254.6" y="217.8">GNSS_UART1_USB_TX</text>
<text x="119.4" y="223.1">C98</text>
<text x="127" y="223.1">9pF</text>
<text x="174.8" y="223">2</text>
<text x="235.5" y="223">41</text>
<text x="235.5" y="225.5">43</text>
<text x="106.5" y="231.7">GND</text>
<text x="132.1" y="228.2">ABM8G-12.000MHZ-B4Y-T</text>
<text x="174.8" y="230.6">3</text>
<text x="235.5" y="228.1">44</text>
<text x="235.5" y="230.6">45</text>
<text x="235.5" y="233.2">46</text>
<text x="134.7" y="235.8">Y1</text>
<text x="235.5" y="238.3">48</text>
<text x="285" y="237.8">VCC_3V3</text>
<text x="119.4" y="240.9">C99</text>
<text x="127" y="240.9">9pF</text>
<text x="235.5" y="240.8">52</text>
<text x="235.5" y="243.3">53</text>
<text x="235.5" y="245.9">54</text>
<text x="290.9" y="246">R1</text>
<text x="173.5" y="251">13</text>
<text x="235.5" y="248.4">55</text>
<text x="235.5" y="251">57</text>
<text x="235.5" y="253.5">58</text>
<text x="235.5" y="256">59</text>
<text x="294.3" y="255.1" transform="rotate(-90 294.3 255.1)">2K/0402</text>
<text x="235.5" y="263.7">60</text>
<text x="252" y="263.7">PWREN</text>
<text x="284.5" y="263.7">LED/0603-Green</text>
<text x="235.5" y="266.2">36</text>
<text x="179.9" y="274.9">FT2232HL</text>
<text x="210.3" y="274.9" transform="rotate(-90 210.3 274.9)">5</text>
<text x="212.9" y="274.9" transform="rotate(-90 212.9 274.9)">1</text>
<text x="241.3" y="273.9">NC</text>
<text x="260.6" y="273.9">R925</text>
<text x="280" y="273.9">PWREN</text>
<text x="296.2" y="270.8">D58</text>
<text x="192.5" y="276.1" transform="rotate(-90 192.5 276.1)">10</text>
<text x="195.1" y="276.1" transform="rotate(-90 195.1 276.1)">51</text>
<text x="197.6" y="276.1" transform="rotate(-90 197.6 276.1)">47</text>
<text x="200.2" y="276.1" transform="rotate(-90 200.2 276.1)">35</text>
<text x="202.7" y="276.1" transform="rotate(-90 202.7 276.1)">25</text>
<text x="205.2" y="276.1" transform="rotate(-90 205.2 276.1)">15</text>
<text x="207.8" y="276.1" transform="rotate(-90 207.8 276.1)">11</text>
<text x="245.4" y="281">D2</text>
<text x="260.6" y="276.9">330R/0402</text>
<text x="325.9" y="278.7">Title</text>
<text x="336.1" y="281.3">PWRIN&amp;USB_to_UARTs</text>
<text x="325.9" y="286.3">Size</text>
<text x="336.1" y="286.3">Document Number</text>
<text x="409.8" y="286.3">Rev</text>
<text x="325.9" y="294">Date:</text>
<text x="328.5" y="288.9">A3</text>
<text x="336.1" y="288.9">&lt;Doc&gt;</text>
<text x="339.1" y="294">Wednesday, November 30, 2022</text>
<text x="376.7" y="294">Sheet</text>
<text x="389.4" y="294">1</text>
<text x="397" y="294">of</text>
<text x="404.7" y="294">5</text>
<text x="412.3" y="288.9">&lt;RevCod</text>
</g>
<g font-size="2.3" fill="#00c">
<text x="141" y="41.7">A1</text>
<text x="161.1" y="41.7">B1</text>
<text x="141" y="44.3">A2</text>
<text x="141" y="46.8">A3</text>
<text x="161.1" y="44.3">B2</text>
<text x="161.1" y="46.8">B3</text>
<text x="141" y="49.4">A4</text>
<text x="141" y="51.9">A5</text>
<text x="161.1" y="49.4">B4</text>
<text x="161.1" y="51.9">B5</text>
<text x="141" y="54.4">A6</text>
<text x="141" y="57">A7</text>
<text x="141" y="59.5">A8</text>
<text x="161.1" y="54.4">B6</text>
<text x="161.1" y="57">B7</text>
<text x="161.1" y="59.5">B8</text>
<text x="141" y="62.1">A9</text>
<text x="141" y="64.6">A10</text>
<text x="159.8" y="64.6">B10</text>
<text x="161.1" y="62.1">B9</text>
<text x="141" y="67.1">A11</text>
<text x="141" y="69.7">A12</text>
<text x="159.8" y="67.1">B11</text>
<text x="159.8" y="69.7">B12</text>
<text x="141" y="74.8">SHELL1</text>
<text x="141" y="77.3">SHELL2</text>
<text x="155.4" y="74.8">SHELL4</text>
<text x="155.4" y="77.3">SHELL5</text>
<text x="141" y="79.8">SHELL3</text>
<text x="151" y="80.1" transform="rotate(-90 151 80.1)">GND1</text>
<text x="155.4" y="79.8">SHELL6</text>
<text x="156" y="80.1" transform="rotate(-90 156 80.1)">GND2</text>
<text x="179.1" y="168.7">VREGIN</text>
<text x="179.1" y="171.3">VREGOUT</text>
<text x="194.1" y="172.6" transform="rotate(-90 194.1 172.6)">VPHY</text>
<text x="196.7" y="172" transform="rotate(-90 196.7 172)">VPLL</text>
<text x="209.4" y="173.7" transform="rotate(-90 209.4 173.7)">VCCIO</text>
<text x="211.9" y="173.7" transform="rotate(-90 211.9 173.7)">VCCIO</text>
<text x="214.5" y="173.7" transform="rotate(-90 214.5 173.7)">VCCIO</text>
<text x="217" y="173.7" transform="rotate(-90 217 173.7)">VCCIO</text>
<text x="217.9" y="173.8">ADBUS1/RXD</text>
<text x="218.1" y="171.3">ADBUS0/TXD</text>
<text x="199.2" y="174.5" transform="rotate(-90 199.2 174.5)">VCORE</text>
<text x="201.8" y="174.5" transform="rotate(-90 201.8 174.5)">VCORE</text>
<text x="204.3" y="174.5" transform="rotate(-90 204.3 174.5)">VCORE</text>
<text x="216.8" y="176.4">ADBUS2/RTS#</text>
<text x="216.8" y="178.9">ADBUS3/CTS#</text>
<text x="179.1" y="184">DP</text>
<text x="216.6" y="184">ADBUS5/DSR#</text>
<text x="216.7" y="181.4">ADBUS4/DTR#</text>
<text x="179.1" y="191.6">REF</text>
<text x="179.1" y="186.5">DM</text>
<text x="211.4" y="189.1">ADBUS7RI#/TXDEN</text>
<text x="216.5" y="186.5">ADBUS6/DCD#</text>
<text x="217.9" y="196.7">BDBUS1/RXD</text>
<text x="218.1" y="194.1">BDBUS0/TXD</text>
<text x="179.1" y="199.2">RESET#</text>
<text x="216.8" y="199.2">BDBUS2/RTS#</text>
<text x="216.8" y="201.8">BDBUS3/CTS#</text>
<text x="179.1" y="209.4">EEDATA</text>
<text x="216.5" y="209.4">BDBUS6/DCD#</text>
<text x="216.6" y="206.8">BDBUS5/DSR#</text>
<text x="216.7" y="204.3">BDBUS4/DTR#</text>
<text x="179.1" y="214.5">EECS</text>
<text x="179.1" y="211.9">EECLK</text>
<text x="210.8" y="211.9">BDBUS7/RI#/TXDEN</text>
<text x="217.8" y="219.5">CDBUS1/RXD</text>
<text x="218" y="217">CDBUS0/TXD</text>
<text x="179.1" y="224.6">OSCI</text>
<text x="216.6" y="227.2">CDBUS4/DTR#</text>
<text x="216.7" y="222.1">CDBUS2/RTS#</text>
<text x="216.7" y="224.6">CDBUS3/CTS#</text>
<text x="179.1" y="232.2">OSCO</text>
<text x="216.3" y="232.2">CDBUS6/DCD#</text>
<text x="216.5" y="229.7">CDBUS5/DSR#</text>
<text x="210.7" y="234.8">CDBUS7/RI#/TXDEN</text>
<text x="218" y="239.9">DDBUS0/TXD</text>
<text x="216.7" y="244.9">DDBUS2/RTS#</text>
<text x="217.8" y="242.4">DDBUS1/RXD</text>
<text x="216.6" y="250">DDBUS4/DTR#</text>
<text x="216.7" y="247.5">DDBUS3/CTS#</text>
<text x="179.1" y="252.6">TEST</text>
<text x="210.7" y="257.6">DDBUS7/RI#/TXDEN</text>
<text x="216.3" y="255.1">DDBUS6/DCD#</text>
<text x="216.5" y="252.6">DDBUS5/DSR#</text>
<text x="220.1" y="267.8">SUSPEND#</text>
<text x="222.5" y="265.3">PWREN#</text>
<text x="194.1" y="270.6" transform="rotate(-90 194.1 270.6)">AGND</text>
<text x="196.7" y="270.6" transform="rotate(-90 196.7 270.6)">GND</text>
<text x="199.2" y="270.6" transform="rotate(-90 199.2 270.6)">GND</text>
<text x="201.8" y="270.6" transform="rotate(-90 201.8 270.6)">GND</text>
<text x="204.3" y="270.6" transform="rotate(-90 204.3 270.6)">GND</text>
<text x="206.8" y="270.6" transform="rotate(-90 206.8 270.6)">GND</text>
<text x="209.4" y="270.6" transform="rotate(-90 209.4 270.6)">GND</text>
<text x="211.9" y="270.6" transform="rotate(-90 211.9 270.6)">GND</text>
<text x="214.5" y="270.6" transform="rotate(-90 214.5 270.6)">GND</text>
</g>
<g font-size="2.3" fill="#f00">
<text x="369.9" y="54.4">D+</text>
<text x="369.9" y="57">D-</text>
<text x="377.2" y="178.9">Pi4B_UART4_TX</text>
<text x="377" y="183.7">Pi4B_UART4_RX</text>
<text x="377.5" y="196.7">GNSS_UART1_USB_TX</text>
<text x="377" y="201.5">GNSS_UART1_USB_RX</text>
</g>
<g font-size="2.3" fill="#000080">
<text x="104.2" y="171">10V</text>
<text x="81.3" y="178.6">10V</text>
<text x="132.1" y="176.1">10V</text>
<text x="155" y="176.1">10V</text>
</g>
<g font-size="1.8">
<text x="44" y="1.9">5</text>
<text x="127" y="1.9">4</text>
<text x="209.9" y="1.9">3</text>
<text x="292.9" y="1.9">2</text>
<text x="375.8" y="1.9">1</text>
<text x=".7" y="40.6">D</text>
<text x="418" y="40.6">D</text>
<text x=".7" y="113.6">C</text>
<text x="418" y="113.6">C</text>
<text x=".7" y="186.6">B</text>
<text x="418" y="186.6">B</text>
<text x=".7" y="259.5">A</text>
<text x="418" y="259.5">A</text>
<text x="44" y="296.3">5</text>
<text x="127" y="296.3">4</text>
<text x="209.9" y="296.3">3</text>
<text x="292.9" y="296.3">2</text>
<text x="375.8" y="296.3">1</text>
</g>
</svg>
